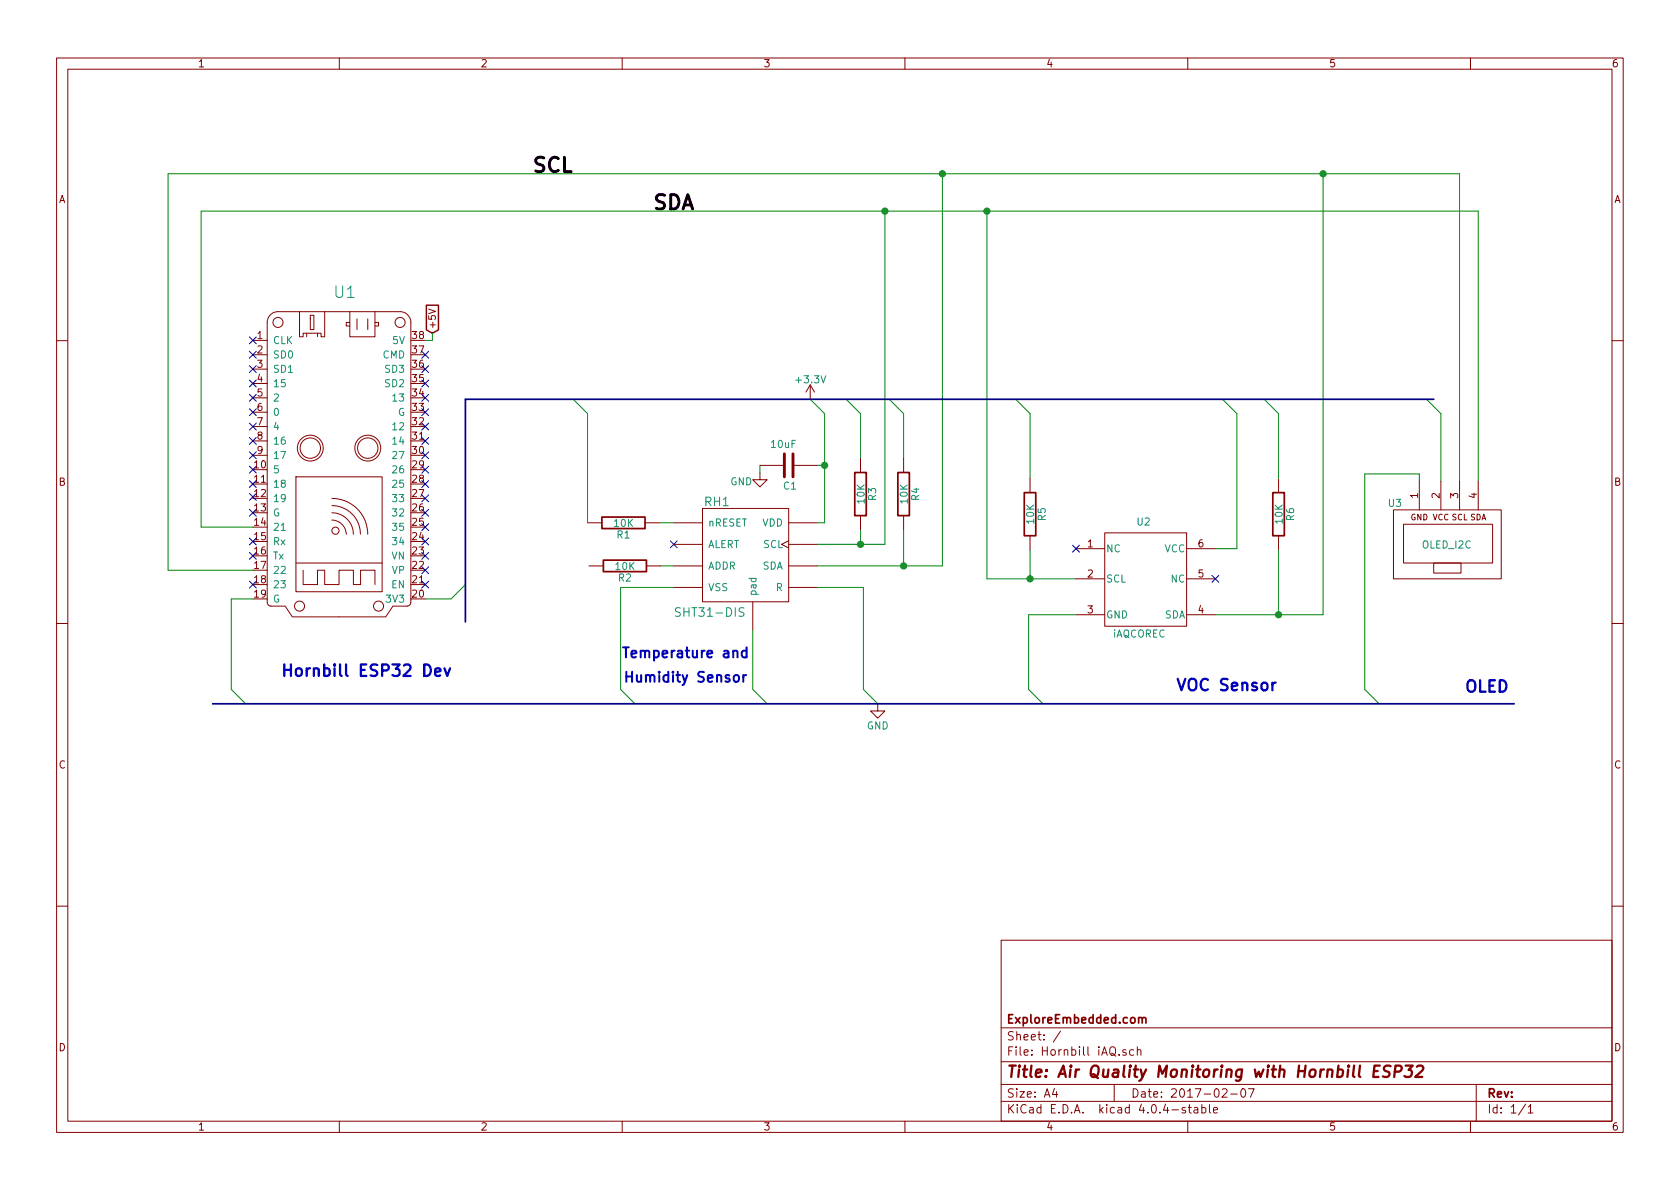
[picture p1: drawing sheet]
<svg xmlns="http://www.w3.org/2000/svg" width="297mm" height="210mm" viewBox="0 0 297 210" stroke-linecap="round" stroke-linejoin="round" font-family="sans-serif">
<g fill="none" stroke="#840000" stroke-width=".18">
<path d="M10 10.3h277v189.9h-277zM12 12.2h273v186.1h-273zM60 10.3v1.9M110 10.3v1.9M160 10.3v1.9M210 10.3v1.9M260 10.3v1.9M47.8 55.7l.5-.4 .7-.2h21.7a1.91 1.91 0 0 1 1.9 1.9v49.5a.65 .65 0 0 1-.6 .7h-2.5l-1.3 1.9h-16.5l-1.3-1.9h-2.5a.61 .61 0 0 1-.6-.7l-.1-49.7 .2-.6zM53 55.1v4.5h.6v-.7h3.2v.7h.6v-4.5M54.2 58.9v.7M54.9 55.7h.6v2.6h-.6zM56.1 58.9v.7"/>
<path d="M61.8 57h-.6v.7h.6M61.8 55.1v4.5h4.5v-4.5M63.1 56.4v1.9M65 56.4v1.9M66.3 57h.6v.7h-.6M10 60.2h2M44.7 60.2h2.5M44.7 62.7h2.5M44.7 65.3h2.5M44.7 67.8h2.5M44.7 70.4h2.5M44.7 72.9h2.5"/>
<path d="M44.7 75.4h2.5M44.7 78h2.5M143.3 68.1l-.8 1.2M143.3 68.1v2.5M143.3 68.1l.7 1.2M285 60.2h2M44.7 80.5h2.5M52.3 84.3h15.3v20.3h-15.3zM52.3 99.6h15.3M58.7 92a2.56 2.56 0 0 1 2.5 2.5M58.7 90.7a3.8 3.8 0 0 1 3.8 3.8M58.7 88.1a6.3 6.3 0 0 1 6.3 6.4"/>
<path d="M58.7 89.4a5.1 5.1 0 0 1 5 5.1M103.9 92.5h2.5M114 92.5h2.6M119.1 92.5h5.1M119.1 96.3h5.1M124.2 89.9h15.2v16.5h-15.2zM134.4 83.6v1.2h1.2l-1.2 1.3-1.3-1.3h1.3M134.4 82.3h4.3M139.4 95.6l-1.2 .7 1.2 .6M139.4 92.5h5.1M139.4 96.3h5.1M140.2 82.3h4.3"/>
<path d="M152.1 81v2.6M152.1 91.2v2.5M159.8 81v2.6M159.8 91.2v2.5M182.1 84.6v2.5M182.1 94.7v2.6M190.2 97h5.1M195.3 94.2h14.5v16.5h-14.5zM209.8 97h5.1M226.1 84.6v2.5M226.1 94.7v2.6M246.4 90.2h19v12.2h-19z"/>
<path d="M248.2 92.7h15.7v6.9h-15.7zM251 85.1v5.1M253.5 99.6h4.8v1.7h-4.8zM254.8 85.1v5.1M258.1 85.1v5.1M261.4 85.1v5.1M10 110.3h2M53.6 100.8v2.6h2.5v-2.6h1.3v2.6h2.5v-2.6h2.6v2.6h1.3v-2.6h2.5v2.6M104.1 100.1h2.6M114.3 100.1h2.5M119.1 100.1h5.1M119.1 103.9h5.1"/>
<path d="M133.1 106.4v5.1M139.4 100.1h5.1M139.4 103.9h5.1M190.2 102.4h5.1M190.2 108.7h5.1M209.8 102.4h5.1M209.8 108.7h5.1M285 110.3h2M155.2 124.5v1.2h1.3l-1.3 1.3-1.3-1.3h1.3M10 160.2h2M177 166.3h108v32h-108zM285 160.2h2"/>
<path d="M60 198.3v1.9M110 198.3v1.9M160 198.3v1.9M177 194.8h108M177 191.8h108M177 187.8h108M177 181.8h108M186.4 192.5l-.3 1h.9M186.8 193v1M187.5 182.3l-1.3 2M197 191.8v3M199.1 185.7a.37 .37 0 0 0-.6 .1l.1 .2 .5 .2 .1 .1-.3 .3-.4-.1"/>
<path d="M200.4 185.7l-.4-.1-.3 .3 .1 .6 .2 .1 .4-.1M201.1 185.7l.2-.1 .4 .1v.9M201.1 185.1v1.5M209.6 195.9a.37 .37 0 0 0-.6 .1l.1 .3 .5 .1 .1 .1-.3 .3-.4-.1M210 198.3v1.9M210.1 195.8h.5M210.3 195.3v1.3l.3 .2M211.2 195.9h.5l.1 .9M211.8 196.2l-.5 .1-.2 .2 .2 .3 .5-.1M212.5 195.9l.4-.1 .3 .3-.1 .6h-.6M212.5 195.3v1.5M213.8 195.3v1.3l.2 .2"/>
<path d="M214.6 196.3l.7-.1-.1-.3-.4-.1-.2 .2v.7h.6M216.1 192.7l.2-.2h.4l.3 .5-1 1h1M217.6 193.5h1.1M219.5 192.7l.2-.2a.81 .81 0 0 1 .6 .6 .81 .81 0 0 1-.3 .8l-.1 .1a.79 .79 0 0 1-.4-1.3zM220.7 192.5h1l-.6 1.5M260 198.3v1.9M261 191.8v6.5M269.7 195.2l-1.2 2M270.2 195.8l.4-.5v1.5M270.2 196.8h.8"/>
<circle cx="49.1" cy="57" r=".89"/>
<circle cx="70.7" cy="57" r=".89"/>
<circle cx="54.9" cy="79.2" r="2.29"/>
<circle cx="54.9" cy="79.2" r="1.8"/>
<circle cx="65" cy="79.2" r="2.29"/>
<circle cx="65" cy="79.2" r="1.8"/>
<circle cx="59.3" cy="93.8" r=".63"/>
<circle cx="53" cy="107.2" r=".89"/>
<circle cx="66.9" cy="107.2" r=".89"/>
</g>
<path d="M242.9 189.4h.7M244 188.4h-1l-.2 2h.9M245.9 188.5l-.3-.1-.7 .1a.47 .47 0 0 0-.2 .5 .47 .47 0 0 0 .3 .4l.4 .1a.48 .48 0 0 1 .3 .5 .48 .48 0 0 1-.4 .4l-.8-.1M246.6 189.5h.8a.56 .56 0 0 0 .4-.5 .56 .56 0 0 0-.3-.6h-.8l-.2 2M248.5 188.4h1.3l-.8 .8a.48 .48 0 0 1 .7 .4l-.1 .5-.2 .2-.8 .1-.3-.1M250.5 188.6l.3-.2h.5l.2 .1 .1 .5-.1 .3-1.3 1.1h1.3" fill="none" stroke="#840000" stroke-width=".41"/>
<path d="M106.4 91.4h7.6v2.1h-7.6zM106.7 99.1h7.6v2h-7.6zM151.1 83.6h2.1v7.6h-2.1zM158.7 83.6h2.1v7.6h-2.1zM181.1 87.1h2v7.6h-2zM225 87.1h2.1v7.6h-2.1zM201.3 180.1l.2-.2 .4 .1 .1 .9M202 180.1a.36 .36 0 0 1 .3-.2 .36 .36 0 0 1 .3 .2v.8" fill="none" stroke="#840000" stroke-width=".3"/>
<path d="M138.7 80.3v4M140.2 80.3v4" fill="none" stroke="#840000" stroke-width=".51"/>
<g fill="none" stroke="#000084" stroke-width=".18">
<path d="M44.1 59.6l1.2 1.2M45.3 59.6l-1.2 1.2M44.1 62.1l1.2 1.2M44.1 64.7l1.2 1.2M44.1 67.2l1.2 1.2M44.1 69.7l1.2 1.3M44.1 79.9l1.2 1.2M44.1 77.4l1.2 1.2M44.1 74.8l1.2 1.2M44.1 72.3l1.2 1.2M45.3 62.1l-1.2 1.2M45.3 64.7l-1.2 1.2"/>
<path d="M45.3 67.2l-1.2 1.2M45.3 69.7l-1.2 1.3M45.3 79.9l-1.2 1.2M45.3 77.4l-1.2 1.2M45.3 74.8l-1.2 1.2M45.3 72.3l-1.2 1.2M74.6 62.1l1.2 1.2M74.6 64.7l1.2 1.2M74.6 67.2l1.2 1.2M74.6 69.7l1.2 1.3M74.6 72.3l1.2 1.2M74.6 74.8l1.2 1.2"/>
<path d="M74.6 77.4l1.2 1.2M74.6 79.9l1.2 1.2M75.8 62.1l-1.2 1.2M75.8 64.7l-1.2 1.2M75.8 67.2l-1.2 1.2M75.8 69.7l-1.2 1.3M75.8 72.3l-1.2 1.2M75.8 74.8l-1.2 1.2M75.8 77.4l-1.2 1.2M75.8 79.9l-1.2 1.2M44.1 90.1l1.2 1.2M44.1 87.3l1.2 1.2"/>
<path d="M44.1 85l1.2 1.2M44.1 82.4l1.2 1.3M44.1 97.7l1.2 1.2M44.1 95.1l1.2 1.3M45.3 95.1l-1.2 1.3M45.3 90.1l-1.2 1.2M45.3 87.3l-1.2 1.2M45.3 85l-1.2 1.2M45.3 82.4l-1.2 1.3M45.3 97.7l-1.2 1.2M74.6 82.4l1.2 1.3M74.6 85l1.2 1.2"/>
<path d="M74.6 87.5l1.2 1.2M74.6 90.1l1.2 1.2M74.6 92.6l1.2 1.2M74.6 95.1l1.2 1.3M74.6 97.7l1.2 1.2M75.8 82.4l-1.2 1.3M75.8 85l-1.2 1.2M75.8 87.5l-1.2 1.2M75.8 90.1l-1.2 1.2M75.8 92.6l-1.2 1.2M75.8 95.1l-1.2 1.3M75.8 97.7l-1.2 1.2"/>
<path d="M118.5 95.7l1.2 1.2M119.7 95.7l-1.2 1.2M189.6 96.4l1.3 1.2M190.9 96.4l-1.3 1.2M44.1 102.8l1.2 1.2M45.3 102.8l-1.2 1.2M74.6 100.2l1.2 1.2M74.6 102.8l1.2 1.2M75.8 100.2l-1.2 1.2M75.8 102.8l-1.2 1.2M214.3 101.7l1.2 1.3M215.5 101.7l-1.2 1.3"/>
</g>
<path d="M129.9 119.5a.49 .49 0 0 1 .8 .2l-.1 .7a.49 .49 0 0 1-.5 .2 .49 .49 0 0 1-.4-.4v-.5zM131.4 119.4v1.2M131.9 119.4l-.3 .1-.2 .2M132 115.1h-.7l-.2 .3v.5a.56 .56 0 0 0 .7 .4l.2-.2M132 114.5v1.8" fill="none" stroke="#0000c2" stroke-width=".36"/>
<path d="M75.4 54h2.1v4.3l-1 .6-1.1-.6z" fill="none" stroke="#840000" stroke-width=".25"/>
<path d="M76.9 118.9l1-.2-.1-.4-.6-.1-.3 .3 .1 .9 .2 .1 .6-.1M78.6 118.2l.5 1.3 .5-1.3M225.6 120.7l-.4 .1-.2 .3" fill="none" stroke="#0000c2" stroke-width=".41"/>
<path d="M120.3 107.5a.62 .62 0 0 0-.8 .1v.4l.7 .4v.4a.62 .62 0 0 1-.8 .1" fill="none" stroke="#008484" stroke-width=".18"/>
<g fill="none" stroke="#008400" stroke-width=".18">
<path d="M156.5 37.3v59h-12M166.6 30.7v69.4h-22.1M174.5 37.3v65.1h15.7M233.9 30.7v78h-19M76.5 58.9v1.3h-1.3M101.3 70.6l2.6 2.5v19.4M143.3 70.6l2.5 2.5v19.4h-1.3M149.6 70.6l2.5 2.5v7.9M157.2 70.6l2.6 2.5v7.9M179.6 70.6l2.5 2.5v11.5M216.2 70.6l2.5 2.5v23.9h-3.8M223.5 70.6l2.6 2.5v11.5"/>
<path d="M252.2 70.6l2.6 2.5v12M116.6 92.5h2.5M134.4 82.3v1.3M144.5 82.3h1.3M152.1 93.7v2.6M159.8 93.7v6.4M182.1 97.3v5.1M226.1 97.3v11.4M251 85.1v-1.3h-9.7v38.1l2.5 2.6M258.1 85.1v-54.4h-228.4v70.1h15M261.4 85.1v-47.8h-225.8v55.9h9.1M44.7 105.9h-3.8v16l2.5 2.6"/>
<path d="M82.3 103.4l-2.5 2.5h-4.6M116.8 100.1h2.3M119.1 103.9h-9.4v18l2.6 2.6M133.1 111.5v10.4l2.5 2.6M144.5 103.9h8.2v18l2.5 2.6M190.2 108.7h-8.3v13.2l2.5 2.6"/>
</g>
<g fill="#008400" stroke="#008400" stroke-width=".25">
<circle cx="145.8" cy="82.3" r=".51"/>
<circle cx="156.5" cy="37.3" r=".51"/>
<circle cx="152.1" cy="96.3" r=".51"/>
<circle cx="166.6" cy="30.7" r=".51"/>
<circle cx="159.8" cy="100.1" r=".51"/>
<circle cx="174.5" cy="37.3" r=".51"/>
<circle cx="182.1" cy="102.4" r=".51"/>
<circle cx="233.9" cy="30.7" r=".51"/>
<circle cx="226.1" cy="108.7" r=".51"/>
</g>
<path d="M253.5 70.6h-171.2v39.4M37.6 124.5h230.1" fill="none" stroke="#000084" stroke-width=".3"/>
<g font-size="3.5">
<text x="94.2" y="30.5">SCL</text>
<text x="115.6" y="37.1">SDA</text>
</g>
<text font-size="2.8" fill="#008484" x="59.2" y="52.7">U1</text>
<g font-size="2.8" fill="#0000c2">
<text x="49.8" y="119.6">Hornbill ESP32 Dev</text>
<text x="208" y="122.2">VOC Sensor</text>
<text x="259.1" y="122.4">OLED</text>
</g>
<text font-size="2.8" fill="#840000" x="178" y="190.5">Title: Air Quality Monitoring with Hornbill ESP32</text>
<g font-size="2.5" fill="#0000c2">
<text x="110" y="116.3">Temperature and</text>
<text x="109.7" y="120.6">Humidity Sensor</text>
</g>
<g font-size="2.1" fill="#008484">
<text x="124.6" y="89.5">RH1</text>
<text x="120.1" y="109.1">SHT31-DIS</text>
</g>
<g font-size="2.1" fill="#840000">
<text x="178" y="184">Sheet: /</text>
<text x="178" y="181">ExploreEmbedded.com</text>
<text x="178" y="186.7">File: Hornbill iAQ.sch</text>
<text x="178" y="196.9">KiCad E.D.A. kicad 4.0.4-stable</text>
<text x="178" y="194.1">Size: A4</text>
<text x="200" y="194.1">Date: 2017-02-07</text>
<text x="263" y="194.1">Rev:</text>
<text x="263" y="196.9">Id: 1/1</text>
</g>
<g font-size="1.8" fill="#840000">
<text x="35" y="11.9">1</text>
<text x="85" y="11.9">2</text>
<text x="135" y="11.9">3</text>
<text x="185" y="11.9">4</text>
<text x="235" y="11.9">5</text>
<text x="285" y="11.9">6</text>
<text x="10.4" y="35.9">A</text>
<text x="285.4" y="35.9">A</text>
<text x="45.5" y="59.9">1</text>
<text x="72.9" y="59.9">38</text>
<text x="45.5" y="62.5">2</text>
<text x="45.5" y="65">3</text>
<text x="72.9" y="65">36</text>
<text x="72.9" y="62.5">37</text>
<text x="45.5" y="67.6">4</text>
<text x="45.5" y="70.1">5</text>
<text x="72.9" y="70.1">34</text>
<text x="72.9" y="67.6">35</text>
<text x="45.5" y="72.6">6</text>
<text x="45.5" y="75.2">7</text>
<text x="45.5" y="77.7">8</text>
<text x="72.9" y="77.7">31</text>
<text x="72.9" y="75.2">32</text>
<text x="72.9" y="72.6">33</text>
<text x="45" y="82.8">10</text>
<text x="45.5" y="80.3">9</text>
<text x="72.9" y="80.3">30</text>
<text x="72.9" y="82.8">29</text>
<text x="10.4" y="85.9">B</text>
<text x="45" y="85.3">11</text>
<text x="45" y="87.9">12</text>
<text x="72.9" y="87.9">27</text>
<text x="72.9" y="85.3">28</text>
<text x="250.7" y="88.1" transform="rotate(-90 250.7 88.1)">1</text>
<text x="254.5" y="88.1" transform="rotate(-90 254.5 88.1)">2</text>
<text x="257.8" y="88.1" transform="rotate(-90 257.8 88.1)">3</text>
<text x="261.1" y="88.1" transform="rotate(-90 261.1 88.1)">4</text>
<text x="285.4" y="85.9">B</text>
<text x="45" y="90.4">13</text>
<text x="45" y="93">14</text>
<text x="45" y="95.5">15</text>
<text x="72.9" y="95.5">24</text>
<text x="72.9" y="93">25</text>
<text x="72.9" y="90.4">26</text>
<text x="45" y="98">16</text>
<text x="45" y="100.6">17</text>
<text x="72.9" y="100.6">22</text>
<text x="72.9" y="98">23</text>
<text x="192.3" y="96.8">1</text>
<text x="211.9" y="96.8">6</text>
<text x="45" y="103.1">18</text>
<text x="45" y="105.7">19</text>
<text x="72.9" y="105.7">20</text>
<text x="72.9" y="103.1">21</text>
<text x="192.3" y="102.1">2</text>
<text x="211.9" y="102.1">5</text>
<text x="192.3" y="108.5">3</text>
<text x="211.9" y="108.5">4</text>
<text x="10.4" y="135.9">C</text>
<text x="285.4" y="135.9">C</text>
<text x="10.4" y="185.9">D</text>
<text x="285.4" y="185.9">D</text>
<text x="35" y="199.9">1</text>
<text x="85" y="199.9">2</text>
<text x="135" y="199.9">3</text>
<text x="185" y="199.9">4</text>
<text x="235" y="199.9">5</text>
<text x="285" y="199.9">6</text>
</g>
<g font-size="1.8" fill="#008484">
<text x="48.3" y="60.8">CLK</text>
<text x="48.3" y="63.4">SD0</text>
<text x="48.3" y="65.9">SD1</text>
<text x="67.6" y="63.4">CMD</text>
<text x="68.2" y="65.9">SD3</text>
<text x="69.5" y="60.8">5V</text>
<text x="48.3" y="68.4">15</text>
<text x="48.3" y="71">2</text>
<text x="68.2" y="68.4">SD2</text>
<text x="69.7" y="71">13</text>
<text x="140.9" y="67.8">+3.3V</text>
<text x="48.3" y="73.5">0</text>
<text x="48.3" y="76.1">4</text>
<text x="69.7" y="76.1">12</text>
<text x="70.3" y="73.5">G</text>
<text x="48.3" y="78.6">16</text>
<text x="48.3" y="81.1">17</text>
<text x="48.3" y="83.7">5</text>
<text x="69.7" y="81.1">27</text>
<text x="69.7" y="78.6">14</text>
<text x="69.7" y="83.7">26</text>
<text x="136.4" y="79.2">10uF</text>
<text x="48.3" y="86.2">18</text>
<text x="48.3" y="88.8">19</text>
<text x="69.7" y="88.8">33</text>
<text x="69.7" y="86.2">25</text>
<text x="129.1" y="85.8">GND</text>
<text x="138.6" y="86.6">C1</text>
<text x="152.9" y="89" transform="rotate(-90 152.9 89)">10K</text>
<text x="154.9" y="88.5" transform="rotate(-90 154.9 88.5)">R3</text>
<text x="160.5" y="89" transform="rotate(-90 160.5 89)">10K</text>
<text x="162.5" y="88.5" transform="rotate(-90 162.5 88.5)">R4</text>
<text x="245.5" y="89.6">U3</text>
<text x="48.3" y="91.3">G</text>
<text x="48.3" y="93.8">21</text>
<text x="69.7" y="93.8">35</text>
<text x="69.7" y="91.3">32</text>
<text x="108.6" y="93.2">10K</text>
<text x="109.1" y="95.2">R1</text>
<text x="125.2" y="93.1">nRESET</text>
<text x="134.7" y="93.1">VDD</text>
<text x="182.8" y="92.6" transform="rotate(-90 182.8 92.6)">10K</text>
<text x="184.9" y="92" transform="rotate(-90 184.9 92)">R5</text>
<text x="201.1" y="92.9">U2</text>
<text x="226.8" y="92.6" transform="rotate(-90 226.8 92.6)">10K</text>
<text x="228.8" y="92" transform="rotate(-90 228.8 92)">R6</text>
<text x="48.3" y="96.4">Rx</text>
<text x="48.3" y="98.9">Tx</text>
<text x="48.3" y="101.5">22</text>
<text x="69.2" y="98.9">VN</text>
<text x="69.3" y="101.5">VP</text>
<text x="69.7" y="96.4">34</text>
<text x="108.9" y="100.8">10K</text>
<text x="125.2" y="100.7">ADDR</text>
<text x="125.2" y="96.9">ALERT</text>
<text x="134.7" y="100.7">SDA</text>
<text x="134.9" y="96.9">SCL</text>
<text x="195.6" y="97.7">NC</text>
<text x="205.8" y="97.7">VCC</text>
<text x="251.5" y="97">OLED_I2C</text>
<text x="48.3" y="104">23</text>
<text x="48.3" y="106.5">G</text>
<text x="68.5" y="106.5">3V3</text>
<text x="69.2" y="104">EN</text>
<text x="109.4" y="102.8">R2</text>
<text x="125.2" y="104.5">VSS</text>
<text x="133.7" y="105.4" transform="rotate(-90 133.7 105.4)">pad</text>
<text x="137.2" y="104.5">R</text>
<text x="195.6" y="103">SCL</text>
<text x="207" y="103">NC</text>
<text x="195.6" y="109.3">GND</text>
<text x="196.7" y="112.7">iAQCOREC</text>
<text x="205.8" y="109.3">SDA</text>
<text x="153.2" y="129">GND</text>
</g>
<text font-size="1.7" fill="#840000" x="77" y="58.2" transform="rotate(-90 77 58.2)">+5V</text>
<text font-size="1.4" fill="#840000" x="249.4" y="92">GND VCC SCL SDA</text>
</svg>
